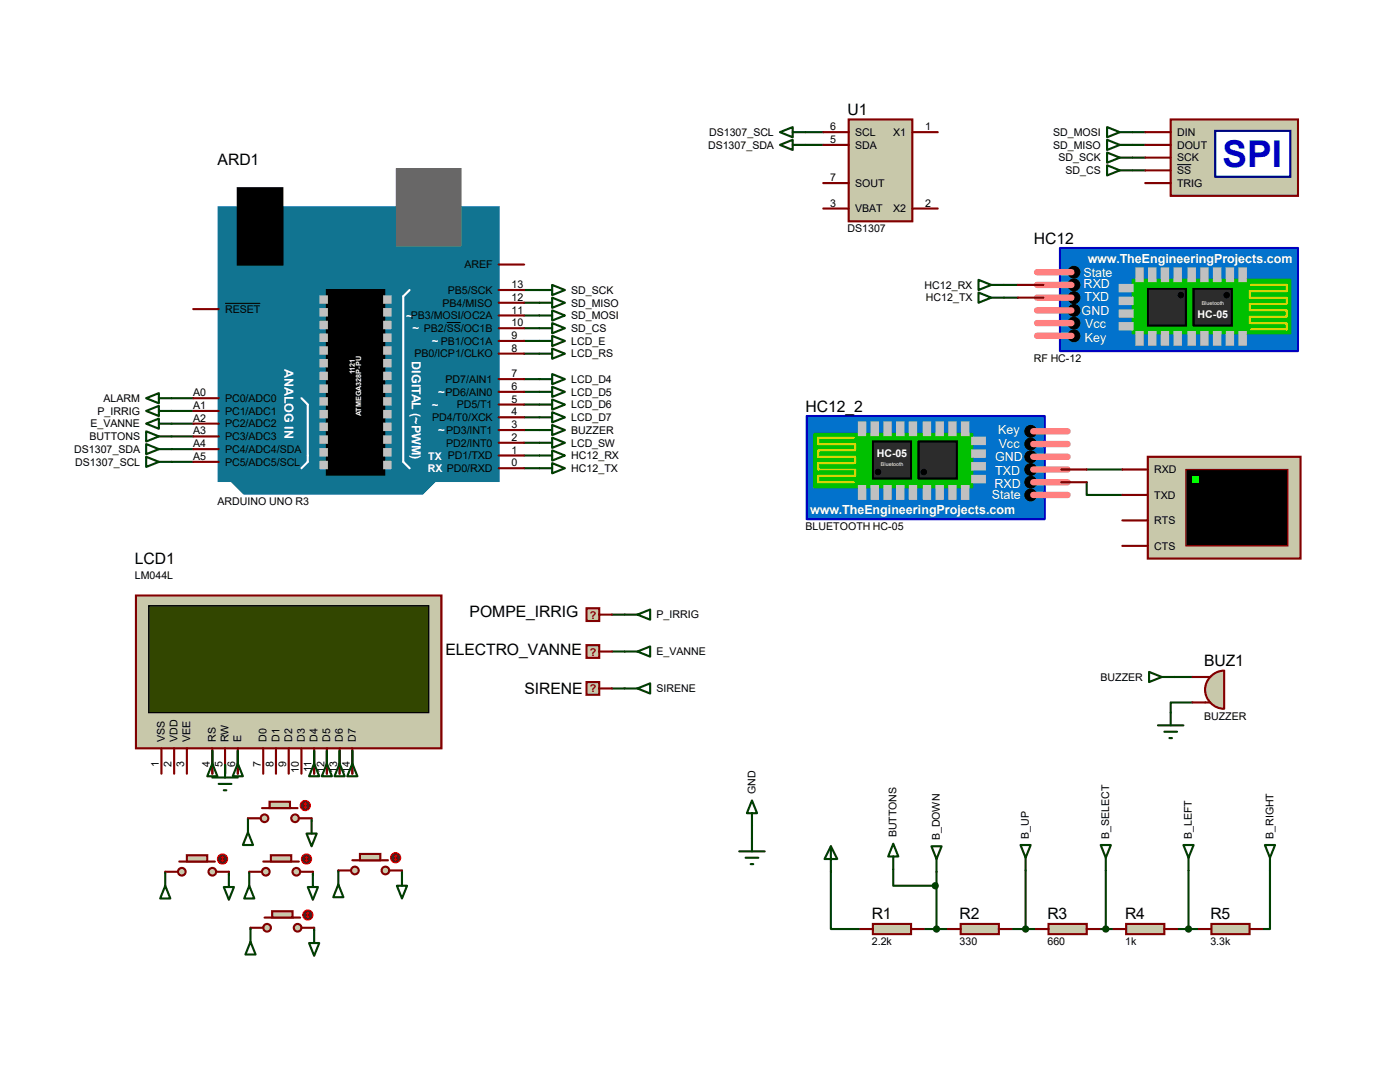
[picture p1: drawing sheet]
<svg xmlns="http://www.w3.org/2000/svg" width="279mm" height="216mm" viewBox="0 0 279 216" stroke-linecap="round" stroke-linejoin="round" font-family="sans-serif">
<g fill="none" stroke="#004000" stroke-width=".42">
<path d="M160.7 26.4h3.6M160.7 28.9h3.6M226 26.4h2.6M226 28.9h2.6M226 31.5h2.6M226 34h2.6M104.6 57.9h3.1M200.4 56.9h2.8M200.4 59.4h2.8M34.2 79.5h4.4M104.6 78.2h3.1M104.6 75.6h3.1"/>
<path d="M104.6 70.6h3.1M104.6 68h3.1M104.6 65.5h3.1M104.6 62.9h3.1M104.6 60.4h3.1M34.2 92.2h4.4M34.2 89.6h4.4M34.2 87.1h4.4M34.2 82h4.4M34.2 84.5h4.4M104.6 93.4h3.1M104.6 90.9h3.1"/>
<path d="M104.6 83.3h3.1M104.6 80.7h3.1M104.6 85.8h3.1M104.6 88.3h3.1M216.9 96.2v2.6h7.1M216.9 93.7h7.1M122.1 122.6h2.6M122.1 130h2.6M122.1 137.4h2.6M234.4 135.1h3.6M42.4 149.8v4.6M44.9 152.6v1.8"/>
<path d="M47.5 149.8v4.6M62.7 149.8v4.6M65.2 149.8v4.6M67.8 149.8v4.6M70.3 149.8v4.6M238 140.2h-4.4v2M33 173.9v.3M45.7 173.9v.6M49.5 163.3v.2M49.7 173.9v.3M62.2 163.3v.5M62.4 173.9v.6"/>
<path d="M67.5 173.7v.2M80.2 173.7v.5M150.1 164.8v2.5M165.8 173.9v11.5h5.9M178.3 173.4v3.3h8.3M186.6 176.7h.3v8.7M186.9 173.9v2.6h-.3v.2M204.7 173.7v11.7M220.7 173.7v11.7M237.2 173.7v11.7M253.4 173.7v11.7h-1.5M50 185.1v.3"/>
<path d="M62.7 185.1v.5M184.4 185.4h4.8M201.9 185.4h4.8M219.4 185.4h2.8M234.9 185.4h4.3"/>
</g>
<path d="M27.1 118.8h61v30.5h-61z" fill="#c8c8aa" stroke="#800000" stroke-width=".42"/>
<path d="M29.7 120.9h55.9v21.3h-55.9z" fill="#324600" stroke="#000" stroke-width=".25"/>
<g fill="none" stroke="#800000" stroke-width=".42">
<path d="M32.2 149.3v5.1M34.8 149.3v5.1M37.3 149.3v5.1M42.4 149.3v5.1M44.9 149.3v5.1M47.5 149.3v5.1M52.5 149.3v5.1M55.1 149.3v5.1M57.6 149.3v5.1M60.2 149.3v5.1M62.7 149.3v5.1M65.2 149.3v5.1"/>
<path d="M67.8 149.3v5.1M70.3 149.3v5.1"/>
</g>
<g fill="#c8c8aa" stroke="#800000" stroke-width=".42">
<circle cx="58.9" cy="163.3" r=".76"/>
<circle cx="52.8" cy="163.3" r=".76"/>
</g>
<path d="M52.3 161.2h7.1" fill="none" stroke="#800000" stroke-width=".42"/>
<path d="M53.8 160h4.1v1.2h-4.1z" fill="#c8c8aa" stroke="#800000" stroke-width=".42"/>
<path d="M49.5 163.3h2.5M59.6 163.3h2.6" fill="none" stroke="#800000" stroke-width=".42"/>
<circle cx="60.9" cy="160.7" r="1.02" fill="#400000" stroke="#f00" stroke-width=".21"/>
<path d="M60.7 161l.2 .2M60.9 160.2v1M60.9 160.2l-.2 .3M60.9 160.2l.3 .3M61.2 161l-.3 .2" fill="none" stroke="#f00" stroke-width=".21"/>
<path d="M155.7 26.4l2.5-1v2zM155.7 28.9l2.5-1v2zM158.2 26.4h2.5M158.2 28.9h2.5" fill="none" stroke="#004000" stroke-width=".42"/>
<path d="M233.6 23.8h25.4v15.3h-25.4z" fill="#c8c8aa" stroke="#800000" stroke-width=".42"/>
<path d="M242.5 26.1h15v9.2h-15z" fill="#fff" stroke="#000080" stroke-width=".42"/>
<path d="M228.6 26.4h5M228.6 28.9h5M228.6 31.5h5M228.6 34h5M228.6 36.5h5" fill="none" stroke="#800000" stroke-width=".42"/>
<path d="M234.9 32.9h2.8" fill="none" stroke="#000" stroke-width=".2"/>
<path d="M229.1 91.1h30.4v20.4h-30.4z" fill="#c8c8aa" stroke="#800000" stroke-width=".42"/>
<path d="M236.7 93.7h20.3v15.2h-20.3z" fill="#000" stroke="#800000" stroke-width=".25"/>
<path d="M238 95h1.2v1.2h-1.2z" fill="#0f0"/>
<path d="M224 93.7h5.1M224 98.8h5.1M224 103.8h5.1M224 108.9h5.1" fill="none" stroke="#800000" stroke-width=".42"/>
<g fill="none" stroke="#004000" stroke-width=".42">
<path d="M220.9 25.4l2.6 1-2.6 1zM220.9 27.9l2.6 1-2.6 1zM220.9 30.4l2.6 1.1-2.6 1zM220.9 33l2.6 1-2.6 1zM223.5 26.4h2.5M223.5 28.9h2.5M223.5 31.5h2.5M223.5 34h2.5M107.7 57.9h2.5M110.2 59.4l2.5 1-2.5 1zM110.2 56.9l2.5 1-2.5 1zM107.7 70.6h2.5"/>
<path d="M107.7 68h2.5M107.7 75.6h2.5M107.7 78.2h2.5M107.7 60.4h2.5M107.7 62.9h2.5M107.7 65.5h2.5M110.2 69.6l2.5 1-2.5 1zM110.2 67l2.5 1-2.5 1zM110.2 74.6l2.5 1-2.5 1.1zM110.2 77.2l2.5 1-2.5 1zM110.2 79.7l2.5 1-2.5 1zM110.2 61.9l2.5 1-2.5 1.1z"/>
<path d="M110.2 64.5l2.5 1-2.5 1zM107.7 80.7h2.5M107.7 83.3h2.5M110.2 82.3l2.5 1-2.5 1zM42.4 152.4l1 2.5h-2zM42.4 149.8v2.6M42.4 155.2h5.1M43.6 156.4h2.6M44.7 157.7h.5M44.9 152.6v2.6M47.5 152.4l1 2.5h-2.1zM47.5 149.8v2.6"/>
<path d="M62.7 152.4l1 2.5h-2zM62.7 149.8v2.6M65.2 152.4l1.1 2.5h-2.1zM65.2 149.8v2.6M67.8 152.4l1 2.5h-2zM67.8 149.8v2.6M70.3 152.4l1 2.5h-2zM70.3 149.8v2.6"/>
</g>
<path d="M169.4 23.8h12.7v20.4h-12.7z" fill="#c8c8aa" stroke="#800000" stroke-width=".42"/>
<path d="M164.3 26.4h5.1M164.3 28.9h5.1M164.3 36.5h5.1M182.1 26.4h5.1M164.3 41.6h5.1M182.1 41.6h5.1" fill="none" stroke="#800000" stroke-width=".42"/>
<path d="M29.2 88.6l2.5 1-2.5 1zM29.2 91.1l2.5 1.1-2.5 1zM31.7 89.6h2.5M31.7 92.2h2.5" fill="none" stroke="#004000" stroke-width=".42"/>
<path d="M211.5 49.5h47.5v20.6h-47.5z" fill="#0272cc" stroke="#0000c0" stroke-width=".42"/>
<path d="M226 55.8h31.5v10.7h-31.5z" fill="#00c000" stroke="#00c000" stroke-width=".42"/>
<path d="M249.4 58.1v1.3M249.6 59.4h7.2v1.3h-7.2M249.6 56.9h7.2v1.2h-7.2M249.4 60.7v1.2M249.4 63.2v1.3M249.6 64.5h7.2v1.2h-7.2M249.6 61.9h7.2v1.3h-7.2" fill="none" stroke="#d9d300" stroke-width=".42"/>
<path d="M238.2 57.6h7.6v7.4h-7.6z" fill="#2c2c2c" stroke="#000" stroke-width=".42"/>
<circle cx="244.8" cy="58.9" r=".55" fill="#000" stroke="#000" stroke-width=".2"/>
<path d="M229.1 57.6h7.6v7.4h-7.6z" fill="#2c2c2c" stroke="#000" stroke-width=".42"/>
<g fill="#000" stroke="#000" stroke-width=".2">
<circle cx="214.3" cy="59.4" r="1.19"/>
<circle cx="214.3" cy="54.3" r="1.19"/>
<circle cx="214.3" cy="56.9" r="1.19"/>
<circle cx="235.7" cy="58.9" r=".55"/>
<circle cx="214.3" cy="61.9" r="1.19"/>
<circle cx="214.3" cy="64.5" r="1.19"/>
<circle cx="214.3" cy="67" r="1.19"/>
</g>
<g fill="#c0c0c0" stroke="#c0c0c0" stroke-width=".42">
<path d="M247.4 66.3h1.2v2.5h-1.2z"/>
<path d="M244.8 66.3h1.3v2.5h-1.3z"/>
<path d="M242.3 66.3h1.2v2.5h-1.2z"/>
<path d="M239.7 66.3h1.3v2.5h-1.3z"/>
<path d="M237.2 66.3h1.3v2.5h-1.3z"/>
<path d="M234.4 66.3h1.3v2.5h-1.3z"/>
<path d="M247.4 53.6h1.2v2.5h-1.2z"/>
<path d="M244.8 53.6h1.3v2.5h-1.3z"/>
<path d="M242.3 53.6h1.2v2.5h-1.2z"/>
<path d="M239.7 53.6h1.3v2.5h-1.3z"/>
<path d="M237.2 53.6h1.3v2.5h-1.3z"/>
<path d="M234.4 53.6h1.3v2.5h-1.3z"/>
<path d="M231.9 53.6h1.2v2.5h-1.2z"/>
<path d="M229.3 53.6h1.3v2.5h-1.3z"/>
<path d="M226.8 53.6h1.2v2.5h-1.2z"/>
<path d="M231.9 66.3h1.2v2.5h-1.2z"/>
<path d="M229.3 66.3h1.3v2.5h-1.3z"/>
<path d="M226.8 66.3h1.2v2.5h-1.2z"/>
<path d="M223.5 64.5h2.5v1.2h-2.5z"/>
<path d="M223.5 61.9h2.5v1.3h-2.5z"/>
<path d="M223.5 59.4h2.5v1.3h-2.5z"/>
<path d="M223.5 56.9h2.5v1.2h-2.5z"/>
</g>
<path d="M207 59.4h6.8M207 56.9h6.8M207 54.3h6.8M207 67h6.8M207 64.5h6.8M207 61.9h6.8" fill="none" stroke="#ff8080" stroke-width="1.3"/>
<path d="M203.2 56.9h5M203.2 59.4h5" fill="none" stroke="#800000" stroke-width=".42"/>
<path d="M161 83h47.5v20.6h-47.5z" fill="#0272cc" stroke="#0000c0" stroke-width=".42"/>
<path d="M162.5 86.6h31.5v10.6h-31.5z" fill="#00c000" stroke="#00c000" stroke-width=".42"/>
<path d="M170.4 87.3h-7.1v1.3h7.1M170.4 89.9h-7.1v1.2h7.1M170.4 92.4h-7.1v1.3h7.1M170.4 95h-7.1v1.2h7.1M170.6 88.6v1.3M170.6 91.1v1.3M170.6 93.7v1.3" fill="none" stroke="#d9d300" stroke-width=".42"/>
<path d="M174.2 88.1h7.6v7.4h-7.6z" fill="#2c2c2c" stroke="#000" stroke-width=".42"/>
<circle cx="175.2" cy="94.2" r=".55" fill="#000" stroke="#000" stroke-width=".2"/>
<path d="M183.3 88.1h7.7v7.4h-7.7z" fill="#2c2c2c" stroke="#000" stroke-width=".42"/>
<g fill="#000" stroke="#000" stroke-width=".2">
<circle cx="184.4" cy="94.2" r=".55"/>
<circle cx="205.7" cy="98.8" r="1.19"/>
<circle cx="205.7" cy="91.1" r="1.19"/>
<circle cx="205.7" cy="96.2" r="1.19"/>
<circle cx="205.7" cy="86.1" r="1.19"/>
<circle cx="205.7" cy="88.6" r="1.19"/>
<circle cx="205.7" cy="93.7" r="1.19"/>
</g>
<g fill="#c0c0c0" stroke="#c0c0c0" stroke-width=".42">
<path d="M171.4 84.3h1.3v2.5h-1.3z"/>
<path d="M173.9 84.3h1.3v2.5h-1.3z"/>
<path d="M176.5 84.3h1.3v2.5h-1.3z"/>
<path d="M179 84.3h1.3v2.5h-1.3z"/>
<path d="M181.6 84.3h1.2v2.5h-1.2z"/>
<path d="M184.4 84.3h1.2v2.5h-1.2z"/>
<path d="M171.4 97h1.3v2.5h-1.3z"/>
<path d="M173.9 97h1.3v2.5h-1.3z"/>
<path d="M176.5 97h1.3v2.5h-1.3z"/>
<path d="M179 97h1.3v2.5h-1.3z"/>
<path d="M181.6 97h1.2v2.5h-1.2z"/>
<path d="M184.4 97h1.2v2.5h-1.2z"/>
<path d="M186.9 97h1.3v2.5h-1.3z"/>
<path d="M189.4 97h1.3v2.5h-1.3z"/>
<path d="M192 97h1.3v2.5h-1.3z"/>
<path d="M186.9 84.3h1.3v2.5h-1.3z"/>
<path d="M189.4 84.3h1.3v2.5h-1.3z"/>
<path d="M192 84.3h1.3v2.5h-1.3z"/>
<path d="M194 87.3h2.6v1.3h-2.6z"/>
<path d="M194 89.9h2.6v1.2h-2.6z"/>
<path d="M194 92.4h2.6v1.3h-2.6z"/>
<path d="M194 95h2.6v1.2h-2.6z"/>
</g>
<path d="M206.2 86.1h6.9M206.2 88.6h6.9M206.2 91.1h6.9M206.2 93.7h6.9M206.2 96.2h6.9M206.2 98.8h6.9" fill="none" stroke="#ff8080" stroke-width="1.3"/>
<path d="M211.8 96.2h5.1M211.8 93.7h5.1" fill="none" stroke="#800000" stroke-width=".42"/>
<path d="M195.3 55.8l2.5 1.1-2.5 1zM195.3 58.4l2.5 1-2.5 1zM197.8 56.9h2.6M197.8 59.4h2.6M107.7 90.9h2.5M107.7 93.4h2.5M110.2 89.9l2.5 1-2.5 1zM110.2 92.4l2.5 1-2.5 1zM49.5 166.1l1 2.5h-2zM49.5 163.5v2.6M61.2 166.3h2l-1 2.6zM62.2 163.8v2.5" fill="none" stroke="#004000" stroke-width=".42"/>
<g fill="#c8c8aa" stroke="#800000" stroke-width=".42">
<circle cx="59.1" cy="173.9" r=".76"/>
<circle cx="53" cy="173.9" r=".76"/>
</g>
<path d="M52.5 171.9h7.1" fill="none" stroke="#800000" stroke-width=".42"/>
<path d="M54.1 170.6h4v1.3h-4z" fill="#c8c8aa" stroke="#800000" stroke-width=".42"/>
<path d="M49.7 173.9h2.6M59.9 173.9h2.5" fill="none" stroke="#800000" stroke-width=".42"/>
<circle cx="61.2" cy="171.4" r="1.02" fill="#400000" stroke="#f00" stroke-width=".21"/>
<path d="M60.9 171.7l.3 .2M61.2 170.9v1M61.2 170.9l-.3 .3M61.2 170.9l.2 .3M61.4 171.7l-.2 .2" fill="none" stroke="#f00" stroke-width=".21"/>
<path d="M49.7 176.7l1.1 2.6h-2.1zM49.7 174.2v2.5M61.4 177h2.1l-1.1 2.5zM62.4 174.5v2.5" fill="none" stroke="#004000" stroke-width=".42"/>
<g fill="#c8c8aa" stroke="#800000" stroke-width=".42">
<circle cx="59.4" cy="185.1" r=".76"/>
<circle cx="53.3" cy="185.1" r=".76"/>
</g>
<path d="M52.8 183.1h7.1" fill="none" stroke="#800000" stroke-width=".42"/>
<path d="M54.3 181.8h4.1v1.3h-4.1z" fill="#c8c8aa" stroke="#800000" stroke-width=".42"/>
<path d="M50 185.1h2.5M60.2 185.1h2.5" fill="none" stroke="#800000" stroke-width=".42"/>
<circle cx="61.4" cy="182.6" r="1.02" fill="#400000" stroke="#f00" stroke-width=".21"/>
<path d="M61.2 182.8l.2 .3M61.4 182.1v1M61.4 182.1l-.2 .2M61.4 182.1l.3 .2M61.7 182.8l-.3 .3" fill="none" stroke="#f00" stroke-width=".21"/>
<path d="M50 187.9l1 2.6h-2zM50 185.4v2.5M61.7 188.2h2l-1 2.5zM62.7 185.6v2.6" fill="none" stroke="#004000" stroke-width=".42"/>
<g fill="#c8c8aa" stroke="#800000" stroke-width=".42">
<circle cx="76.9" cy="173.7" r=".76"/>
<circle cx="70.8" cy="173.7" r=".76"/>
</g>
<path d="M70.3 171.7h7.1" fill="none" stroke="#800000" stroke-width=".42"/>
<path d="M71.8 170.4h4.1v1.3h-4.1z" fill="#c8c8aa" stroke="#800000" stroke-width=".42"/>
<path d="M67.5 173.7h2.6M77.7 173.7h2.5" fill="none" stroke="#800000" stroke-width=".42"/>
<circle cx="79" cy="171.2" r="1.02" fill="#400000" stroke="#f00" stroke-width=".21"/>
<path d="M78.7 171.4l.3 .3M79 170.6v1.1M79 170.6l-.3 .3M79 170.6l.2 .3M79.2 171.4l-.2 .3" fill="none" stroke="#f00" stroke-width=".21"/>
<path d="M67.5 176.5l1 2.5h-2zM67.5 173.9v2.6M79.2 176.7h2l-1 2.6zM80.2 174.2v2.5" fill="none" stroke="#004000" stroke-width=".42"/>
<g fill="#c8c8aa" stroke="#800000" stroke-width=".42">
<circle cx="42.4" cy="173.9" r=".76"/>
<circle cx="36.3" cy="173.9" r=".76"/>
</g>
<path d="M35.8 171.9h7.1" fill="none" stroke="#800000" stroke-width=".42"/>
<path d="M37.3 170.6h4.1v1.3h-4.1z" fill="#c8c8aa" stroke="#800000" stroke-width=".42"/>
<path d="M33 173.9h2.5M43.1 173.9h2.6" fill="none" stroke="#800000" stroke-width=".42"/>
<circle cx="44.4" cy="171.4" r="1.02" fill="#400000" stroke="#f00" stroke-width=".21"/>
<path d="M44.2 171.7l.2 .2M44.4 170.9v1M44.4 170.9l-.2 .3M44.4 170.9l.3 .3M44.7 171.7l-.3 .2" fill="none" stroke="#f00" stroke-width=".21"/>
<path d="M150.1 159.7l1 2.6h-2zM33 176.7l1 2.6h-2zM33 174.2v2.5M44.7 177h2l-1 2.5zM45.7 174.5v2.5M147.5 169.9h5.1M148.8 171.2h2.5M149.8 172.4h.5M150.1 162.3v2.5M150.1 167.3v2.6" fill="none" stroke="#004000" stroke-width=".42"/>
<path d="M174.2 184.4h7.6v2h-7.6z" fill="#c8c8aa" stroke="#800000" stroke-width=".42"/>
<path d="M171.7 185.4h2.5M181.8 185.4h2.6" fill="none" stroke="#800000" stroke-width=".42"/>
<path d="M191.7 184.4h7.6v2h-7.6z" fill="#c8c8aa" stroke="#800000" stroke-width=".42"/>
<path d="M189.2 185.4h2.5M199.3 185.4h2.6" fill="none" stroke="#800000" stroke-width=".42"/>
<path d="M209.3 184.4h7.6v2h-7.6z" fill="#c8c8aa" stroke="#800000" stroke-width=".42"/>
<path d="M206.7 185.4h2.6M216.9 185.4h2.5" fill="none" stroke="#800000" stroke-width=".42"/>
<path d="M224.7 184.4h7.7v2h-7.7z" fill="#c8c8aa" stroke="#800000" stroke-width=".42"/>
<path d="M222.2 185.4h2.5M232.4 185.4h2.5" fill="none" stroke="#800000" stroke-width=".42"/>
<path d="M241.8 184.4h7.6v2h-7.6z" fill="#c8c8aa" stroke="#800000" stroke-width=".42"/>
<g fill="none" stroke="#800000" stroke-width=".42">
<path d="M99.5 57.9h5.1M99.5 52.8h5.1M38.6 79.5h5M38.6 61.7h5M99.5 78.2h5.1M99.5 75.6h5.1M99.5 70.6h5.1M99.5 68h5.1M99.5 65.5h5.1M99.5 62.9h5.1M99.5 60.4h5.1M38.6 92.2h5"/>
<path d="M38.6 89.6h5M38.6 87.1h5M38.6 84.5h5M38.6 82h5M99.5 93.4h5.1M99.5 90.9h5.1M99.5 88.3h5.1M99.5 85.8h5.1M99.5 83.3h5.1M99.5 80.7h5.1M239.2 185.4h2.6M249.4 185.4h2.5"/>
</g>
<g fill="none" stroke="#004000" stroke-width=".42">
<path d="M29.2 86.1l2.5 1-2.5 1zM31.7 87.1h2.5M165.8 168.9l1.3 2.5h-2.6zM165.8 168.9v5M178.3 168.4l1 2.5h-2.1zM178.3 170.9v2.5M185.9 168.9h2l-1 2.5zM186.9 171.4v2.5M203.7 168.6h2l-1 2.6zM204.7 171.2v2.5M219.7 168.6h2l-1 2.6zM220.7 171.2v2.5"/>
<path d="M236.2 168.6h2l-1 2.6zM237.2 171.2v2.5M252.4 168.6h2.1l-1.1 2.6zM253.4 171.2v2.5"/>
</g>
<circle cx="186.9" cy="185.4" r=".51" fill="#004000" stroke="#004000" stroke-width=".42"/>
<g fill="#117491" stroke="#117491" stroke-width=".42">
<path d="M46.2 96h40.6l-2.5 2.5h-35.6z"/>
<path d="M43.6 41.4h55.9v54.6h-55.9z"/>
</g>
<path d="M79.2 33.7h12.7v15.3h-12.7z" fill="#686767" stroke="#686767" stroke-width=".42"/>
<path d="M47.5 37.5h8.8v15.3h-8.8zM65.2 57.9h11.5v36.8h-11.5z" fill="#000" stroke="#000" stroke-width=".42"/>
<path d="M81.7 57.9l-1.2 1.2v33.1l1.2 1.2M60.2 79.5l1.2 1.2v11.5l-1.2 1.2" fill="none" stroke="#fff" stroke-width=".42"/>
<g fill="#c0c0c0" stroke="#c0c0c0" stroke-width=".42">
<path d="M76.7 59.1h1.2v1.3h-1.2z"/>
<path d="M76.7 61.7h1.2v1.2h-1.2z"/>
<path d="M76.7 64.2h1.2v1.3h-1.2z"/>
<path d="M76.7 66.8h1.2v1.2h-1.2z"/>
<path d="M76.7 69.3h1.2v1.3h-1.2z"/>
<path d="M76.7 71.8h1.2v1.3h-1.2z"/>
<path d="M76.7 74.4h1.2v1.2h-1.2z"/>
<path d="M76.7 76.9h1.2v1.3h-1.2z"/>
<path d="M76.7 79.5h1.2v1.2h-1.2z"/>
<path d="M76.7 82h1.2v1.3h-1.2z"/>
<path d="M76.7 84.5h1.2v1.3h-1.2z"/>
<path d="M76.7 87.1h1.2v1.2h-1.2z"/>
<path d="M76.7 89.6h1.2v1.3h-1.2z"/>
<path d="M76.7 92.2h1.2v1.2h-1.2z"/>
<path d="M64 59.1h1.2v1.3h-1.2z"/>
<path d="M64 61.7h1.2v1.2h-1.2z"/>
<path d="M64 64.2h1.2v1.3h-1.2z"/>
<path d="M64 66.8h1.2v1.2h-1.2z"/>
<path d="M64 69.3h1.2v1.3h-1.2z"/>
<path d="M64 71.8h1.2v1.3h-1.2z"/>
<path d="M64 74.4h1.2v1.2h-1.2z"/>
<path d="M64 76.9h1.2v1.3h-1.2z"/>
<path d="M64 79.5h1.2v1.2h-1.2z"/>
<path d="M64 82h1.2v1.3h-1.2z"/>
<path d="M64 84.5h1.2v1.3h-1.2z"/>
<path d="M64 87.1h1.2v1.2h-1.2z"/>
<path d="M64 89.6h1.2v1.3h-1.2z"/>
<path d="M64 92.2h1.2v1.2h-1.2z"/>
</g>
<path d="M44.9 60.5h7M89.2 64.3h2.7" fill="none" stroke="#000" stroke-width=".2"/>
<path d="M117.1 136.1h2.5v2.5h-2.5z" fill="#c8c8aa" stroke="#800000" stroke-width=".42"/>
<path d="M119.6 137.4h2.5" fill="none" stroke="#800000" stroke-width=".42"/>
<path d="M117.1 128.7h2.5v2.6h-2.5z" fill="#c8c8aa" stroke="#800000" stroke-width=".42"/>
<path d="M119.6 130h2.5" fill="none" stroke="#800000" stroke-width=".42"/>
<path d="M117.1 121.4h2.5v2.5h-2.5z" fill="#c8c8aa" stroke="#800000" stroke-width=".42"/>
<path d="M119.6 122.6h2.5" fill="none" stroke="#800000" stroke-width=".42"/>
<path d="M29.2 82l2.5-1v2zM29.2 84.5l2.5-1v2.1zM31.7 82h2.5M31.7 84.5h2.5M107.7 85.8h2.5M110.2 84.8l2.5 1-2.5 1zM124.7 122.6h2.5M124.7 130h2.5M124.7 137.4h2.5M127.2 122.6l2.6-1v2.1zM127.2 130l2.6-1v2zM127.2 137.4l2.6-1v2z" fill="none" stroke="#004000" stroke-width=".42"/>
<path d="M241.6 135a3.8 3.8 0 0 1 2.7-1.2v7.6a3.8 3.8 0 0 1-3.5-2.3 3.8 3.8 0 0 1 .8-4.1z" fill="#c8c8aa" stroke="#800000" stroke-width=".42"/>
<path d="M238 135.1h3.5M238 140.2h3.5" fill="none" stroke="#800000" stroke-width=".42"/>
<path d="M29.2 79.5l2.5-1.1v2.1zM31.7 79.5h2.5M107.7 88.3h2.5M110.2 87.3l2.5 1-2.5 1.1zM229.3 134.1l2.6 1-2.6 1zM231.9 135.1h2.5M231.1 144.7h5.1M232.4 146h2.5M233.4 147.3h.5M233.6 142.2v2.5" fill="none" stroke="#004000" stroke-width=".42"/>
<g fill="#004000" stroke="#004000" stroke-width=".42">
<circle cx="186.6" cy="176.7" r=".51"/>
<circle cx="204.7" cy="185.4" r=".51"/>
<circle cx="220.7" cy="185.4" r=".51"/>
<circle cx="237.2" cy="185.4" r=".51"/>
</g>
<text font-size="7.4" fill="#0000c0" x="244" y="33.4">SPI</text>
<g font-size="3.1">
<text x="169.2" y="22.9">U1</text>
<text x="43.4" y="32.9">ARD1</text>
<text x="206.3" y="48.6">HC12</text>
<text x="160.8" y="82.1">HC12_2</text>
<text x="26.9" y="112.6">LCD1</text>
<text x="93.7" y="123">POMPE_IRRIG</text>
<text x="88.9" y="130.6">ELECTRO_VANNE</text>
<text x="240.3" y="132.9">BUZ1</text>
<text x="104.6" y="138.5">SIRENE</text>
<text x="174" y="183.5">R1</text>
<text x="191.5" y="183.5">R2</text>
<text x="209" y="183.5">R3</text>
<text x="224.5" y="183.5">R4</text>
<text x="241.6" y="183.5">R5</text>
</g>
<g font-size="2.5" fill="#fff">
<text x="217.1" y="52.5">www.TheEngineeringProjects.com</text>
<text x="216.2" y="57.5">RXD</text>
<text x="216.2" y="55.2">State</text>
<text x="215.9" y="62.8">GND</text>
<text x="216.4" y="60">TXD</text>
<text x="216.6" y="65.4">Vcc</text>
<text x="216.5" y="68.2">Key</text>
<text x="56.8" y="73.7" transform="rotate(90 56.8 73.7)">ANALOG IN</text>
<text x="82.2" y="72.1" transform="rotate(90 82.2 72.1)">DIGITAL (~PWM)</text>
<text x="199.2" y="86.7">Key</text>
<text x="199.3" y="89.5">Vcc</text>
<text x="198.6" y="92">GND</text>
<text x="198.6" y="94.8">TXD</text>
<text x="198" y="99.7">State</text>
<text x="198.5" y="97.4">RXD</text>
<text x="161.7" y="102.5">www.TheEngineeringProjects.com</text>
</g>
<g font-size="2.3" fill="#fff">
<text x="81.1" y="63.8">~PB3/MOSI/OC2A</text>
<text x="82.3" y="66.3">~ PB2/SS/OC1B</text>
<text x="86.1" y="68.9">~ PB1/OC1A</text>
<text x="86.1" y="81.6">~</text>
<text x="87.4" y="79">~PD6/AIN0</text>
<text x="87.4" y="86.7">~PD3/INT1</text>
</g>
<g font-size="2.1">
<text x="141.3" y="29.7">DS1307_SDA</text>
<text x="141.5" y="27.1">DS1307_SCL</text>
<text x="165.7" y="26">6</text>
<text x="165.7" y="28.5">5</text>
<text x="170.6" y="27.1">SCL</text>
<text x="170.6" y="29.7">SDA</text>
<text x="178.2" y="27.1">X1</text>
<text x="184.6" y="26">1</text>
<text x="210.2" y="27.1">SD_MOSI</text>
<text x="210.2" y="29.7">SD_MISO</text>
<text x="234.9" y="27.1">DIN</text>
<text x="234.9" y="29.7">DOUT</text>
<text x="211.2" y="32.2">SD_SCK</text>
<text x="212.6" y="34.8">SD_CS</text>
<text x="234.9" y="32.2">SCK</text>
<text x="234.9" y="34.8">SS</text>
<text x="165.7" y="41.2">3</text>
<text x="165.7" y="36.2">7</text>
<text x="170.6" y="37.3">SOUT</text>
<text x="184.6" y="41.2">2</text>
<text x="234.9" y="37.3">TRIG</text>
<text x="169.2" y="46.3">DS1307</text>
<text x="170.6" y="42.4">VBAT</text>
<text x="178.2" y="42.4">X2</text>
<text x="92.7" y="53.6">AREF</text>
<text x="89.4" y="58.6">PB5/SCK</text>
<text x="102.1" y="57.5">13</text>
<text x="114" y="58.6">SD_SCK</text>
<text x="184.5" y="57.6">HC12_RX</text>
<text x="44.9" y="62.4">RESET</text>
<text x="88.3" y="61.2">PB4/MISO</text>
<text x="102.1" y="65.1">10</text>
<text x="102.1" y="62.6">11</text>
<text x="102.1" y="60">12</text>
<text x="114" y="61.2">SD_MISO</text>
<text x="114" y="63.7">SD_MOSI</text>
<text x="184.8" y="60.2">HC12_TX</text>
<text x="82.7" y="71.3">PB0/ICP1/CLKO</text>
<text x="102.1" y="70.2">8</text>
<text x="102.1" y="67.6">9</text>
<text x="114" y="71.3">LCD_RS</text>
<text x="114" y="68.8">LCD_E</text>
<text x="114" y="66.3">SD_CS</text>
<text x="88.9" y="76.4">PD7/AIN1</text>
<text x="102.1" y="77.8">6</text>
<text x="102.1" y="75.3">7</text>
<text x="114" y="76.4">LCD_D4</text>
<text x="206.3" y="72.2">RF HC-12</text>
<text x="19.5" y="82.8">P_IRRIG</text>
<text x="20.7" y="80.2">ALARM</text>
<text x="38.5" y="81.6">A1</text>
<text x="38.5" y="79.1">A0</text>
<text x="44.9" y="82.8">PC1/ADC1</text>
<text x="44.9" y="80.2">PC0/ADC0</text>
<text x="91.1" y="81.5">PD5/T1</text>
<text x="102.1" y="82.9">4</text>
<text x="102.1" y="80.3">5</text>
<text x="114" y="79">LCD_D5</text>
<text x="114" y="81.5">LCD_D6</text>
<text x="17.9" y="87.8">BUTTONS</text>
<text x="18.1" y="85.3">E_VANNE</text>
<text x="38.5" y="89.2">A4</text>
<text x="38.5" y="86.7">A3</text>
<text x="38.5" y="84.2">A2</text>
<text x="44.9" y="87.8">PC3/ADC3</text>
<text x="44.9" y="85.3">PC2/ADC2</text>
<text x="86.2" y="84">PD4/T0/XCK</text>
<text x="89" y="89.1">PD2/INT0</text>
<text x="102.1" y="88">2</text>
<text x="102.1" y="85.4">3</text>
<text x="114" y="84">LCD_D7</text>
<text x="114" y="86.6">BUZZER</text>
<text x="114" y="89.1">LCD_SW</text>
<text x="14.8" y="90.4">DS1307_SDA</text>
<text x="15" y="92.9">DS1307_SCL</text>
<text x="38.5" y="91.8">A5</text>
<text x="44.9" y="92.9">PC5/ADC5/SCL</text>
<text x="44.9" y="90.4">PC4/ADC4/SDA</text>
<text x="102.1" y="93">0</text>
<text x="102.1" y="90.5">1</text>
<text x="114" y="91.7">HC12_RX</text>
<text x="114" y="94.2">HC12_TX</text>
<text x="230.3" y="94.4">RXD</text>
<text x="43.4" y="100.7">ARDUINO UNO R3</text>
<text x="230.3" y="99.5">TXD</text>
<text x="160.8" y="105.7">BLUETOOTH HC-05</text>
<text x="230.3" y="104.6">RTS</text>
<text x="230.3" y="109.7">CTS</text>
<text x="26.9" y="115.5">LM044L</text>
<text x="131" y="123.4">P_IRRIG</text>
<text x="131" y="130.8">E_VANNE</text>
<text x="219.6" y="135.8">BUZZER</text>
<text x="131" y="138.1">SIRENE</text>
<text x="240.3" y="143.6">BUZZER</text>
<text x="32.9" y="148" transform="rotate(-90 32.9 148)">VSS</text>
<text x="35.4" y="148" transform="rotate(-90 35.4 148)">VDD</text>
<text x="38" y="148" transform="rotate(-90 38 148)">VEE</text>
<text x="43.1" y="148" transform="rotate(-90 43.1 148)">RS</text>
<text x="45.6" y="148" transform="rotate(-90 45.6 148)">RW</text>
<text x="48.1" y="148" transform="rotate(-90 48.1 148)">E</text>
<text x="53.2" y="148" transform="rotate(-90 53.2 148)">D0</text>
<text x="55.8" y="148" transform="rotate(-90 55.8 148)">D1</text>
<text x="58.3" y="148" transform="rotate(-90 58.3 148)">D2</text>
<text x="60.8" y="148" transform="rotate(-90 60.8 148)">D3</text>
<text x="63.4" y="148" transform="rotate(-90 63.4 148)">D4</text>
<text x="65.9" y="148" transform="rotate(-90 65.9 148)">D5</text>
<text x="68.5" y="148" transform="rotate(-90 68.5 148)">D6</text>
<text x="71" y="148" transform="rotate(-90 71 148)">D7</text>
<text x="31.7" y="153" transform="rotate(-90 31.7 153)">1</text>
<text x="34.2" y="153" transform="rotate(-90 34.2 153)">2</text>
<text x="36.8" y="153" transform="rotate(-90 36.8 153)">3</text>
<text x="41.9" y="153" transform="rotate(-90 41.9 153)">4</text>
<text x="44.4" y="153" transform="rotate(-90 44.4 153)">5</text>
<text x="46.9" y="153" transform="rotate(-90 46.9 153)">6</text>
<text x="52" y="153" transform="rotate(-90 52 153)">7</text>
<text x="54.6" y="153" transform="rotate(-90 54.6 153)">8</text>
<text x="57.1" y="153" transform="rotate(-90 57.1 153)">9</text>
<text x="59.6" y="154.2" transform="rotate(-90 59.6 154.2)">10</text>
<text x="62.2" y="154" transform="rotate(-90 62.2 154)">11</text>
<text x="64.7" y="154.2" transform="rotate(-90 64.7 154.2)">12</text>
<text x="67.3" y="154.2" transform="rotate(-90 67.3 154.2)">13</text>
<text x="69.8" y="154.2" transform="rotate(-90 69.8 154.2)">14</text>
<text x="150.7" y="158.5" transform="rotate(-90 150.7 158.5)">GND</text>
<text x="178.9" y="167.1" transform="rotate(-90 178.9 167.1)">BUTTONS</text>
<text x="187.6" y="167.6" transform="rotate(-90 187.6 167.6)">B_DOWN</text>
<text x="205.4" y="167.3" transform="rotate(-90 205.4 167.3)">B_UP</text>
<text x="221.4" y="167.3" transform="rotate(-90 221.4 167.3)">B_SELECT</text>
<text x="237.9" y="167.3" transform="rotate(-90 237.9 167.3)">B_LEFT</text>
<text x="254.1" y="167.3" transform="rotate(-90 254.1 167.3)">B_RIGHT</text>
<text x="174" y="188.6">2.2k</text>
<text x="191.5" y="188.6">330</text>
<text x="209" y="188.6">660</text>
<text x="224.5" y="188.6">1k</text>
<text x="241.6" y="188.6">3.3k</text>
</g>
<g font-size="2.1" fill="#fff">
<text x="239" y="63.5">HC-05</text>
<text x="85.4" y="94.2">RX PD0/RXD</text>
<text x="85.5" y="91.7">TX PD1/TXD</text>
<text x="175" y="91.2">HC-05</text>
</g>
<g font-size="2.1" fill="#800000">
<text x="117.7" y="123.4">?</text>
<text x="117.7" y="130.8">?</text>
<text x="117.7" y="138.2">?</text>
</g>
<g font-size="1.4" fill="#fff">
<text x="70.8" y="74.7" transform="rotate(-90 70.8 74.7)">1121</text>
<text x="72.1" y="83" transform="rotate(-90 72.1 83)">ATMEGA328P-PU</text>
</g>
<g font-size="1.1" fill="#fff">
<text x="239.8" y="60.8">Bluetooth</text>
<text x="175.8" y="93">Bluetooth</text>
</g>
</svg>
